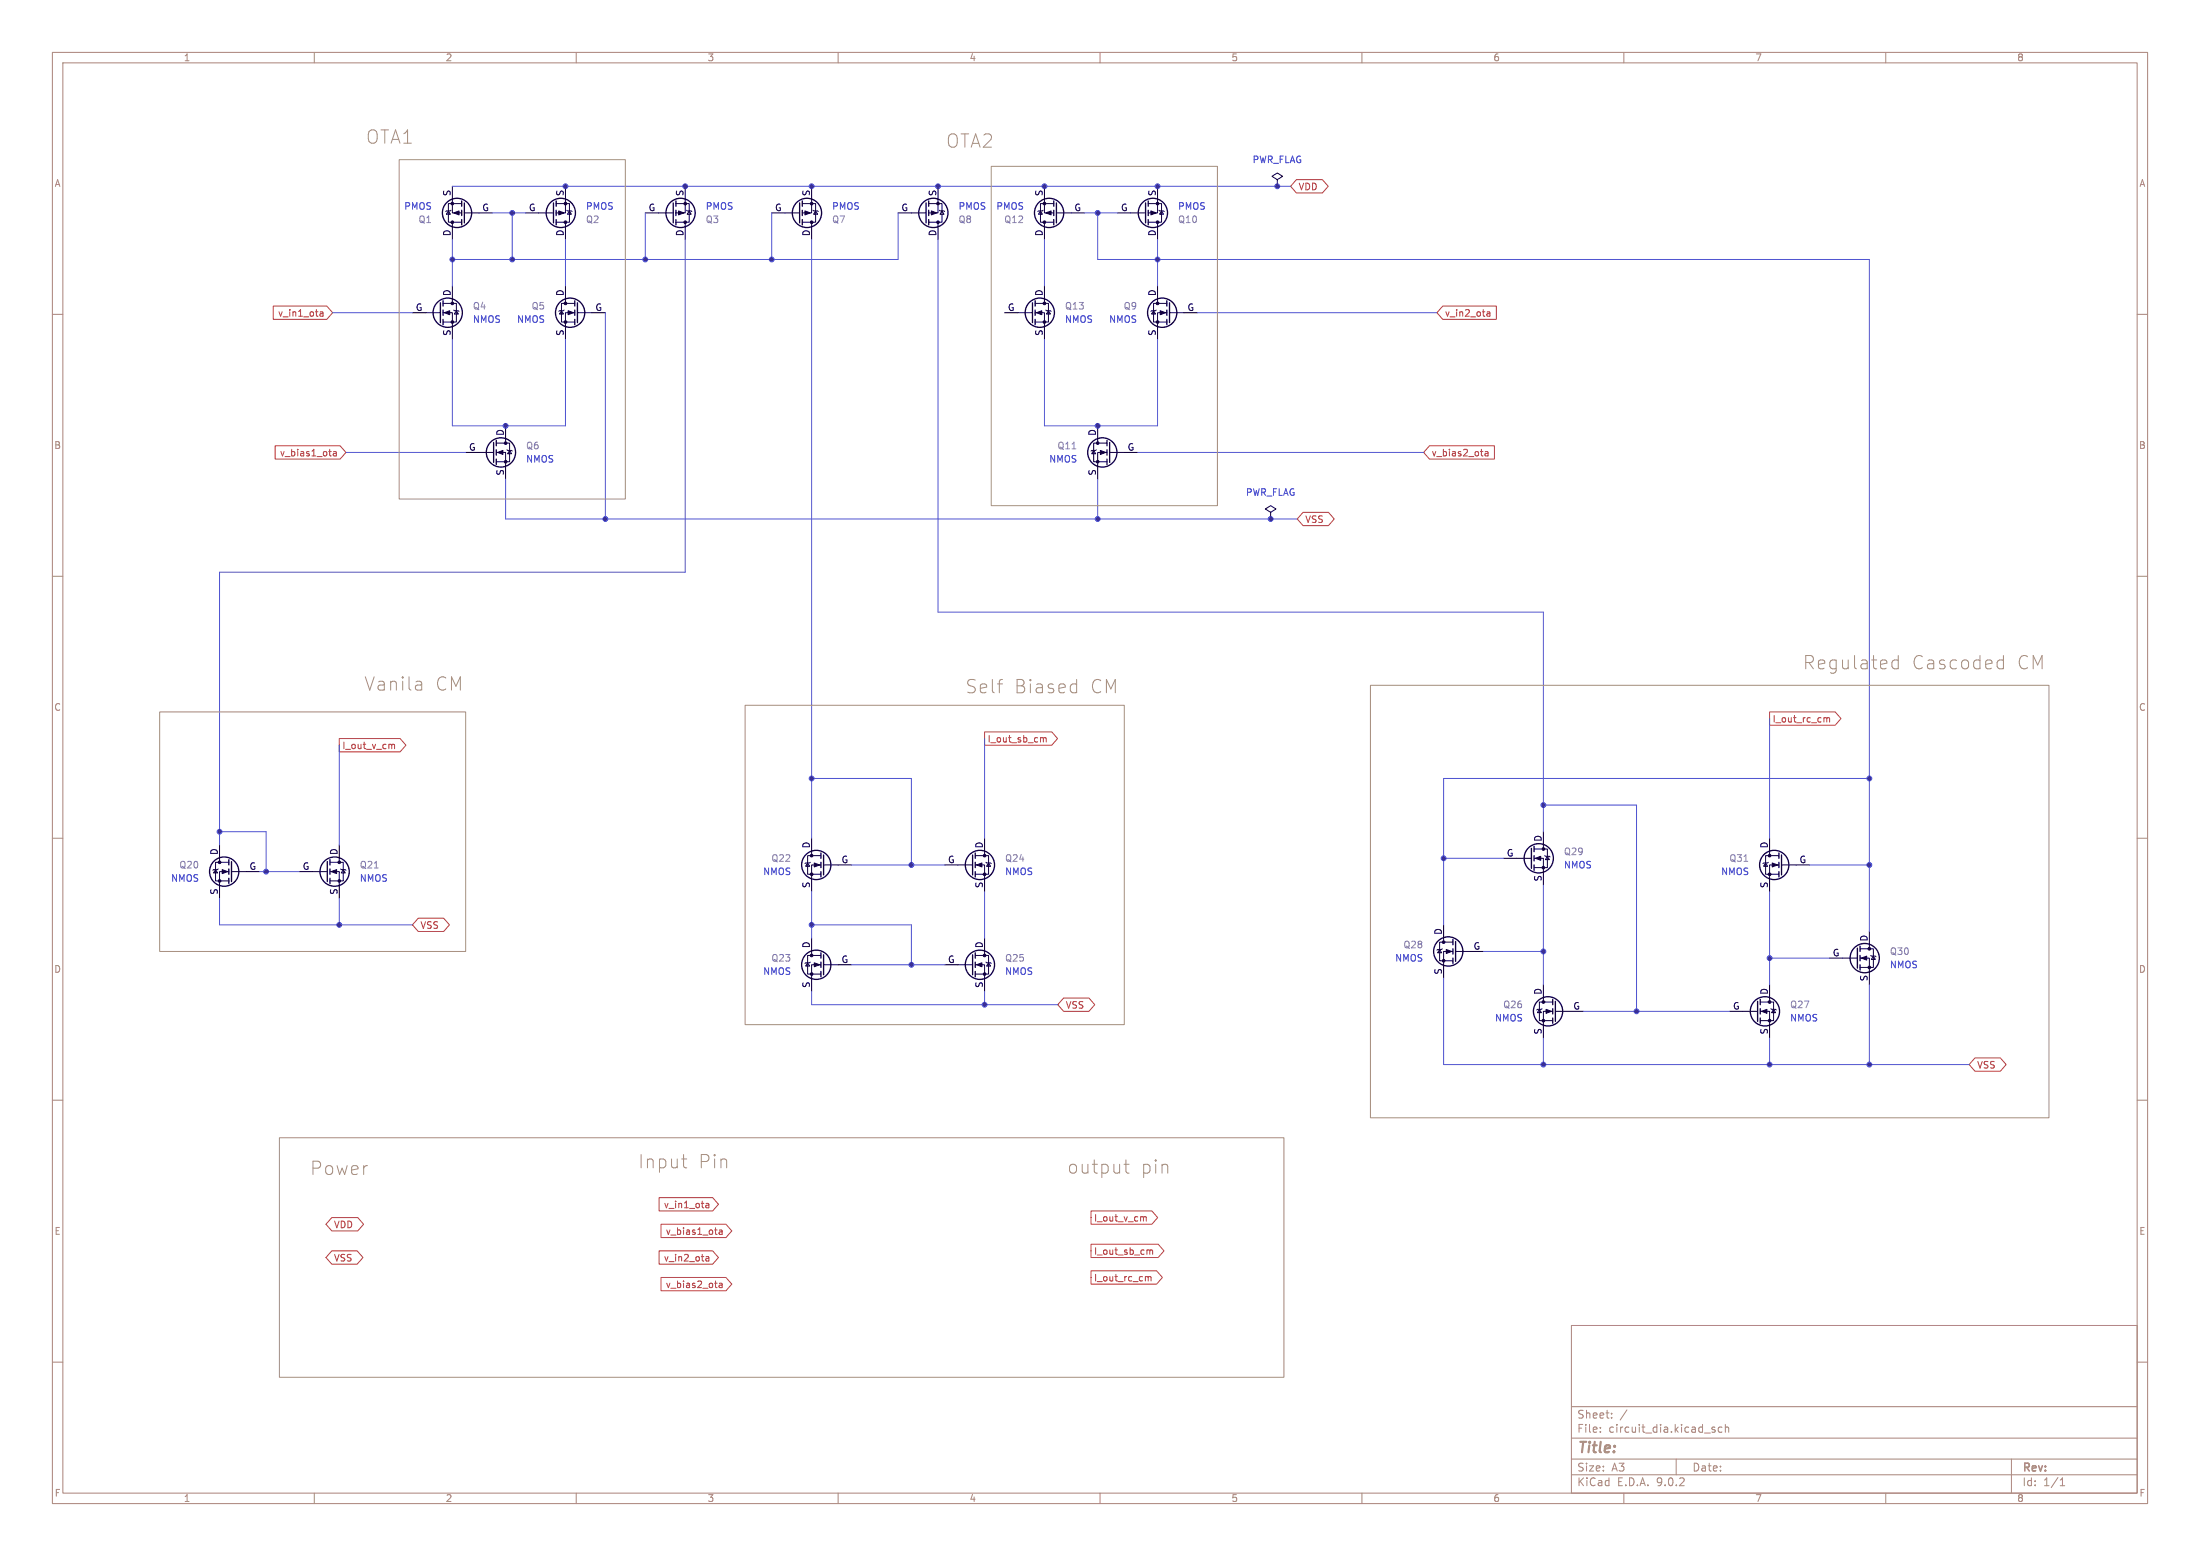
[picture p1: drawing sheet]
<svg xmlns="http://www.w3.org/2000/svg" width="420mm" height="297mm" viewBox="0 0 420 297" stroke-linecap="round" stroke-linejoin="round" font-family="sans-serif">
<g fill="none" stroke="#aa837a" stroke-width=".19">
<path d="M10 10h400v277h-400zM12 12h396v273h-396zM60 10v2M110 10v2M160 10v2M210 10v2M260 10v2M310 10v2M360 10v2M10 60h2M408 60h2M10 110h2"/>
<path d="M408 110h2M10 160h2M408 160h2M10 210h2M408 210h2M300 253h108v32h-108zM10 260h2M300 278.5h108M300 274.5h108M300 268.5h108M305.5 273.2v.2M305.5 272.5v.1"/>
<path d="M307.7 270.5v.2M307.7 269.8v.1M310.6 269.1l-1.3 1.9M320 278.5v3M326.9 272.8l.5 .2v.2l-.2 .2-.4-.1M326.9 272.5h.5M328.7 272.5l-.4-.1-.3 .3 .2 .6h.5M329.4 272.5l.2-.1 .3 .1 .1 .9M329.4 271.9v1.5M384 278.5v6.5M408 260h2M60 285v2"/>
<path d="M110 285v2M160 285v2M210 285v2M260 285v2M300 281.5h108M310 285v2M360 285v2M393.3 283.6h.9M393.3 282.5l.4-.4v1.5"/>
</g>
<g fill="none" stroke="#130040" stroke-width=".25">
<path d="M88.1 38.4v1M88.6 38.7v3.8M105.7 38.7v3.8M106.2 38.4v1M128.5 38.7v3.8M129 38.4v1M152.7 38.7v3.8M153.2 38.4v1M176.8 38.7v3.8M177.3 38.4v1M201.2 38.4v1M201.7 38.7v3.8"/>
<path d="M218.7 38.7v3.8M219.2 38.4v1M84.1 57.8v3.8M84.6 57.4v1M84.6 59.2v1M88.1 40.1v1M88.1 41.9v1M106.2 40.1v1M106.2 41.9v1M109.7 57.4v1M109.7 59.2v1M110.2 57.8v3.8"/>
<path d="M129 40.1v1M129 41.9v1M153.2 40.1v1M153.2 41.9v1M177.3 40.1v1M177.3 41.9v1M197.1 57.8v3.8M197.6 57.4v1M197.6 59.2v1M201.2 40.1v1M201.2 41.9v1M219.2 40.1v1"/>
<path d="M219.2 41.9v1M222.8 57.4v1M222.8 59.2v1M223.3 57.8v3.8M84.6 61v1M109.7 61v1M197.6 61v1M222.8 61v1M94.2 84.5v3.8M94.7 84.1v1M94.7 85.9v1M94.7 87.6v1"/>
<path d="M211.3 84.1v1M211.3 85.9v1M211.3 87.6v1M211.8 84.5v3.8M43.7 164.1v1M43.7 165.9v1M43.7 167.6v1.1M44.2 164.5v3.8M62.5 164.5v3.8M63 164.1v1M63 165.9v1M63 167.6v1.1"/>
<path d="M156.7 162.8v1M156.7 164.6v1M156.7 166.4v1M157.2 163.2v3.8M185.7 163.2v3.8M186.2 162.8v1M186.2 164.6v1M186.2 166.4v1M277.4 179.3v1M277.9 179.7v3.8M292.4 161.9v3.8M292.9 161.5v1.1"/>
<path d="M292.9 163.3v1M292.9 165.1v1M339.6 162.8v1M339.6 164.6v1M339.6 166.4v1M340.1 163.2v3.8M156.7 181.9v1M156.7 183.6v1.1M156.7 185.4v1M157.2 182.2v3.9M185.7 182.2v3.9M186.2 181.9v1"/>
<path d="M186.2 183.6v1.1M186.2 185.4v1M277.4 181.1v1M277.4 182.9v1M296.4 190.8v1M296.4 192.5v1M296.4 194.3v1M296.9 191.1v3.8M335.5 191.1v3.8M336 190.8v1M336 192.5v1M336 194.3v1"/>
<path d="M354.6 181v3.8M355.1 180.6v1M355.1 182.4v1M355.1 184.2v1"/>
<circle cx="85.5" cy="59.7" r="2.79"/>
<circle cx="87.2" cy="40.6" r="2.79"/>
<circle cx="107.1" cy="40.6" r="2.79"/>
<circle cx="108.8" cy="59.7" r="2.79"/>
<circle cx="129.9" cy="40.6" r="2.79"/>
<circle cx="154.1" cy="40.6" r="2.79"/>
<circle cx="178.2" cy="40.6" r="2.79"/>
<circle cx="198.5" cy="59.7" r="2.79"/>
<circle cx="200.3" cy="40.6" r="2.79"/>
<circle cx="220.1" cy="40.6" r="2.79"/>
<circle cx="221.9" cy="59.7" r="2.79"/>
<circle cx="95.6" cy="86.4" r="2.79"/>
<circle cx="210.4" cy="86.4" r="2.79"/>
<circle cx="42.8" cy="166.4" r="2.79"/>
<circle cx="63.9" cy="166.4" r="2.79"/>
<circle cx="155.8" cy="165.1" r="2.79"/>
<circle cx="187.1" cy="165.1" r="2.79"/>
<circle cx="293.8" cy="163.8" r="2.79"/>
<circle cx="338.7" cy="165.1" r="2.79"/>
<circle cx="155.8" cy="184.1" r="2.79"/>
<circle cx="187.1" cy="184.1" r="2.79"/>
<circle cx="276.5" cy="181.6" r="2.79"/>
<circle cx="295.5" cy="193" r="2.79"/>
<circle cx="336.9" cy="193" r="2.79"/>
<circle cx="356" cy="182.9" r="2.79"/>
</g>
<g fill="none" stroke="#130040" stroke-width=".19">
<path d="M86.4 38.1v2.5h1.7M88.1 38.9h-2.5v3.5h2.5M106.2 38.9h2.5v3.5h-2.5M107.9 38.1v2.5h-1.7M129 38.9h2.6v3.5h-2.6M130.8 38.1v2.5h-1.8M153.2 38.9h2.5v3.5h-2.5M154.9 38.1v2.5h-1.7M177.3 38.9h2.5v3.5h-2.5M179.1 38.1v2.5h-1.8M199.4 38.1v2.5h1.8M201.2 38.9h-2.6v3.5h2.6"/>
<path d="M219.2 38.9h2.5v3.5h-2.5M221 38.1v2.5h-1.8M243.8 34.3l1.1-.6-1.1-.7-1 .7 1 .6v1.3M81.3 59.7h2.8M84.6 57.9h2.5v3.6h-2.5M84.6 59.7h1.8v2.5M85.6 40.3l.4 .6h-.8zM86.1 40.1l-1 .3M86.4 42.4v.8M86.4 57.2v.7M86.6 59.2l1 .2M87.1 59.3l.4 .6h-.8z"/>
<path d="M88.6 40.6h2.8M102.9 40.6h2.8M107.2 59.3l.4 .6h-.8zM107.7 59.2l-1 .2M107.9 42.4v.8M107.9 57.2v.7M108.2 40.1l1 .3M108.7 40.3l.4 .6h-.8zM109.7 57.9h-2.5v3.6h2.5M109.7 59.7h-1.8v2.5M110.2 59.7h2.8M125.7 40.6h2.8"/>
<path d="M130.8 42.4v.8M131.1 40.1l1 .3M131.6 40.3l.4 .6h-.8zM149.9 40.6h2.8M154.9 42.4v.8M155.2 40.1l1 .3M155.7 40.3l.4 .6h-.8zM174 40.6h2.8M179.1 42.4v.8M179.3 40.1l1 .3M179.8 40.3l.4 .6h-.7zM194.3 59.7h2.8"/>
<path d="M197.6 57.9h2.6v3.6h-2.6M197.6 59.7h1.8v2.5M198.6 40.3l.4 .6h-.8zM199.1 40.1l-1 .3M199.4 42.4v.8M199.4 57.2v.7M199.6 59.2l1.1 .2M200.2 59.3l.3 .6h-.7zM201.7 40.6h2.8M215.9 40.6h2.8M220.2 59.3l.4 .6h-.8zM220.7 59.2l-1 .2"/>
<path d="M221 42.4v.8M221 57.2v.7M221.2 40.1l1 .3M221.7 40.3l.4 .6h-.7zM222.8 57.9h-2.6v3.6h2.6M222.8 59.7h-1.8v2.5M223.3 59.7h2.8M91.4 86.4h2.8M94.7 84.6h2.6v3.5h-2.6M94.7 86.4h1.8v2.5M96.5 83.8v.8M96.8 85.9l1 .2"/>
<path d="M97.3 86l.4 .6h-.8zM208.8 86l.4 .6h-.8zM209.3 85.9l-1 .2M209.5 83.8v.8M211.3 84.6h-2.5v3.5h2.5M211.3 86.4h-1.8v2.5M211.8 86.4h2.8M242.6 97.8l1-.6-1-.7-1 .7 1 .6v1.3M41.1 166l.4 .6h-.7zM41.7 165.9l-1.1 .2M41.9 163.8v.8M43.7 164.6h-2.6v3.5h2.6"/>
<path d="M43.7 166.4h-1.8v2.5M44.2 166.4h2.8M59.7 166.4h2.8M63 164.6h2.5v3.5h-2.5M63 166.4h1.8v2.5M64.8 163.8v.8M65 165.9l1 .2M65.5 166l.4 .6h-.7zM154.2 164.7l.4 .7h-.8zM154.7 164.6l-1 .2M154.9 162.6v.7M156.7 163.3h-2.5v3.6h2.5"/>
<path d="M156.7 165.1h-1.8v2.5M157.2 165.1h2.8M182.9 165.1h2.8M186.2 163.3h2.5v3.6h-2.5M186.2 165.1h1.8v2.5M188 162.6v.7M188.2 164.6l1 .2M188.7 164.7l.4 .7h-.8zM275.6 179.1v.7M277.4 179.8h-2.6v3.6h2.6M289.6 163.8h2.8M292.9 162.1h2.5v3.5h-2.5"/>
<path d="M292.9 163.8h1.7v2.6M294.6 161.3v.8M294.9 163.3l1 .3M295.4 163.4l.4 .7h-.8zM337.1 164.7l.3 .7h-.7zM337.6 164.6l-1.1 .2M337.8 162.6v.7M339.6 163.3h-2.5v3.6h2.5M339.6 165.1h-1.8v2.5M340.1 165.1h2.8M154.2 183.8l.4 .6h-.8zM154.7 183.6l-1 .3"/>
<path d="M154.9 181.6v.8M156.7 182.4h-2.5v3.5h2.5M156.7 184.2h-1.8v2.5M157.2 184.2h2.8M182.9 184.2h2.8M186.2 182.4h2.5v3.5h-2.5M186.2 184.2h1.8v2.5M188 181.6v.8M188.2 183.6l1 .3M188.7 183.8l.4 .6h-.8zM274.8 181.2l.4 .7h-.8zM275.3 181.1l-1 .3"/>
<path d="M277.4 181.6h-1.8v2.6M277.9 181.6h2.8M293.9 192.7l.4 .6h-.8zM294.4 192.5l-1 .3M294.6 190.5v.8M296.4 191.3h-2.5v3.5h2.5M296.4 193h-1.8v2.6M296.9 193h2.8M332.7 193h2.8M336 191.3h2.6v3.5h-2.6M336 193h1.8v2.6M337.8 190.5v.8"/>
<path d="M338.1 192.5l1 .3M338.6 192.7l.4 .6h-.8zM351.8 182.9h2.8M355.1 181.1h2.5v3.6h-2.5M355.1 182.9h1.8v2.5M356.9 180.3v.8M357.1 182.4l1 .2M357.6 182.5l.4 .6h-.7z"/>
</g>
<g fill="#130040" stroke="#130040" stroke-width=".19">
<path d="M153.7 40.3l1 .3-1 .4z"/>
<path d="M129.5 40.3l1.1 .3-1.1 .4z"/>
<path d="M219.7 40.3l1 .3-1 .4z"/>
<path d="M221.5 59.3l1 .4-1 .4z"/>
<path d="M293.1 163.8l1-.4v.8z"/>
<path d="M197.9 59.7l1-.4v.8z"/>
<path d="M199.6 40.6l1.1-.3v.7z"/>
<path d="M210.1 86l1 .4-1 .3z"/>
<path d="M106.7 40.3l1 .3-1 .4z"/>
<path d="M95 86.4l1-.4v.7z"/>
<path d="M63.2 166.4l1.1-.4v.8z"/>
<path d="M355.3 182.9l1.1-.4v.8z"/>
<path d="M276.1 181.2l1 .4-1 .4z"/>
<path d="M177.8 40.3l1 .3-1 .4z"/>
<path d="M155.4 183.8l1.1 .4-1.1 .3z"/>
<path d="M155.4 164.7l1.1 .4-1.1 .4z"/>
<path d="M86.6 40.6l1-.3v.7z"/>
<path d="M108.5 59.3l1 .4-1 .4z"/>
<path d="M42.4 166l1 .4-1 .4z"/>
<path d="M84.8 59.7l1.1-.4v.8z"/>
<path d="M186.4 184.2l1.1-.4v.7z"/>
<path d="M336.3 193l1-.3v.7z"/>
<path d="M338.3 164.7l1 .4-1 .4z"/>
<path d="M295.1 192.7l1.1 .3-1.1 .4z"/>
<path d="M186.4 165.1l1.1-.4v.8z"/>
<circle cx="154.9" cy="42.4" r=".25"/>
<circle cx="154.9" cy="38.9" r=".25"/>
<circle cx="130.8" cy="42.4" r=".25"/>
<circle cx="130.8" cy="38.9" r=".25"/>
<circle cx="221" cy="42.4" r=".25"/>
<circle cx="221" cy="38.9" r=".25"/>
<circle cx="221" cy="57.9" r=".25"/>
<circle cx="221" cy="61.5" r=".25"/>
<circle cx="294.6" cy="162.1" r=".25"/>
<circle cx="294.6" cy="165.6" r=".25"/>
<circle cx="199.4" cy="57.9" r=".25"/>
<circle cx="199.4" cy="61.5" r=".25"/>
<circle cx="199.4" cy="42.4" r=".25"/>
<circle cx="199.4" cy="38.9" r=".25"/>
<circle cx="209.5" cy="84.6" r=".25"/>
<circle cx="209.5" cy="88.1" r=".25"/>
<circle cx="107.9" cy="42.4" r=".25"/>
<circle cx="107.9" cy="38.9" r=".25"/>
<circle cx="96.5" cy="84.6" r=".25"/>
<circle cx="96.5" cy="88.1" r=".25"/>
<circle cx="64.8" cy="164.6" r=".25"/>
<circle cx="64.8" cy="168.1" r=".25"/>
<circle cx="356.9" cy="181.1" r=".25"/>
<circle cx="356.9" cy="184.7" r=".25"/>
<circle cx="275.6" cy="179.8" r=".25"/>
<circle cx="275.6" cy="183.4" r=".25"/>
<circle cx="179.1" cy="42.4" r=".25"/>
<circle cx="179.1" cy="38.9" r=".25"/>
<circle cx="154.9" cy="182.4" r=".25"/>
<circle cx="154.9" cy="185.9" r=".25"/>
<circle cx="154.9" cy="163.3" r=".25"/>
<circle cx="154.9" cy="166.9" r=".25"/>
<circle cx="86.4" cy="42.4" r=".25"/>
<circle cx="86.4" cy="38.9" r=".25"/>
<circle cx="107.9" cy="57.9" r=".25"/>
<circle cx="107.9" cy="61.5" r=".25"/>
<circle cx="41.9" cy="164.6" r=".25"/>
<circle cx="41.9" cy="168.1" r=".25"/>
<circle cx="86.4" cy="57.9" r=".25"/>
<circle cx="86.4" cy="61.5" r=".25"/>
<circle cx="188" cy="182.4" r=".25"/>
<circle cx="188" cy="185.9" r=".25"/>
<circle cx="337.8" cy="191.3" r=".25"/>
<circle cx="337.8" cy="194.8" r=".25"/>
<circle cx="337.8" cy="163.3" r=".25"/>
<circle cx="337.8" cy="166.9" r=".25"/>
<circle cx="294.6" cy="191.3" r=".25"/>
<circle cx="294.6" cy="194.8" r=".25"/>
<circle cx="188" cy="163.3" r=".25"/>
<circle cx="188" cy="166.9" r=".25"/>
</g>
<g fill="none" stroke="#010022" stroke-width=".19">
<path d="M86.4 35.6v2.5M107.9 35.6v2.5M130.8 35.6v2.5M154.9 35.6v2.5M179.1 35.6v2.5M199.4 35.6v2.5M221 35.6v2.5M243.8 35.6h.1M78.7 59.7h2.6M86.4 43.2v2.5M86.4 54.6v2.6M91.4 40.6h2.6"/>
<path d="M100.3 40.6h2.6M107.9 43.2v2.5M107.9 54.6v2.6M113 59.7h2.6M123.2 40.6h2.5M130.8 43.2v2.5M147.3 40.6h2.6M154.9 43.2v2.5M171.4 40.6h2.6M179.1 43.2v2.5M191.8 59.7h2.5M199.4 43.2v2.5"/>
<path d="M199.4 54.6v2.6M204.5 40.6h2.5M213.4 40.6h2.5M221 43.2v2.5M221 54.6v2.6M226.1 59.7h2.5M86.4 62.2v2.6M107.9 62.2v2.6M199.4 62.2v2.6M221 62.2v2.6M88.9 86.4h2.5M96.5 81.3v2.5"/>
<path d="M96.5 88.9v2.5M209.5 81.3v2.5M209.5 88.9v2.5M214.6 86.4h2.6M242.6 99.1h.1M294.6 158.8v2.5M41.9 161.3v2.5M41.9 168.9v2.6M47 166.4h2.5M57.1 166.4h2.6M64.8 161.3v2.5M64.8 168.9v2.6"/>
<path d="M154.9 160v2.6M154.9 167.6v2.6M154.9 179.1v2.5M160 165.1h2.6M180.3 165.1h2.6M188 160v2.6M188 167.6v2.6M188 179.1v2.5M275.6 176.5v2.6M287 163.8h2.6M294.6 166.4v2.5M337.8 160v2.6"/>
<path d="M337.8 167.6v2.6M342.9 165.1h2.5M356.9 177.8v2.5M154.9 186.7v2.5M160 184.2h2.6M180.3 184.2h2.6M188 186.7v2.5M275.6 184.2v2.5M280.7 181.6h2.5M294.6 188v2.5M294.6 195.6v2.5M299.7 193h2.6"/>
<path d="M330.2 193h2.5M337.8 188v2.5M337.8 195.6v2.5M349.2 182.9h2.6M356.9 185.4v2.6"/>
</g>
<g fill="none" stroke="#c03d3d" stroke-width=".19">
<path d="M247.5 34.3h5l1.1 1.3-1.1 1.2h-5l-1.1-1.2zM52.2 58.4h10.2l1.1 1.3-1.1 1.3h-10.2zM61.1 59.6h.5l.1 .8M61.7 59.8l-.6 .1M275.4 58.4h10.3v2.6h-10.3l-1.1-1.3zM283.9 59.6h.5v.8M284.4 59.8l-.5 .1M61.1 60.3h.6M283.9 60.3h.5M52.5 85.1h12.4l1.1 1.3-1.1 1.2h-12.4zM63.7 86.2h.4l.1 .8M64.2 86.5h-.4l-.2 .2 .2 .3h.4"/>
<path d="M248.8 97.8h4.8l1.1 1.3-1.1 1.2h-4.8l-1.2-1.2zM272.9 85.1h12.4v2.5h-12.4l-1.1-1.2zM283.5 86.2h.5l.1 .8M284.1 86.5h-.4l-.2 .2 .2 .3h.4M188 139.7h12.8l1.1 1.3-1.1 1.2h-12.8zM337.8 135.9h12.5l1.2 1.3-1.2 1.2h-12.5zM348.4 137l.3 .2M348.7 137.2l.2-.2h.3l.1 .8M348.7 137.2v.6M64.8 141h11.6l1.1 1.2-1.1 1.3h-11.6zM74.8 142.1h.5v.8M199 140.8l.2 .2"/>
<path d="M199.2 141v.6M199.2 141l.2-.2 .3 .1v.7M79.9 175.3h4.8l1.1 1.2-1.1 1.3h-4.8l-1.2-1.3zM203 190.5h4.9l1.1 1.3-1.1 1.2h-4.9l-1.1-1.2zM377 201.9h4.9l1.1 1.3-1.1 1.3h-4.9l-1.1-1.3zM63.3 238.8h4.9l1.1 1.2-1.1 1.3h-4.9l-1.1-1.3zM63.3 232.4h5l1.1 1.3-1.1 1.3h-5l-1.1-1.3zM125.8 228.6h10.2l1.2 1.3-1.2 1.2h-10.2zM125.8 238.8h10.2l1.2 1.2-1.2 1.3h-10.2zM126.2 233.7h12.4l1.1 1.2-1.1 1.3h-12.4zM134.8 229.8h.5v.7M134.8 239.9h.5v.8"/>
<path d="M134.8 230.5h.5M135.3 230l-.5 .1M137.3 234.8h.5l.1 .8M137.9 235.1h-.5l-.1 .2 .1 .3h.5M208.3 231.1h11.6l1.1 1.3-1.1 1.3h-11.6zM208.3 237.5h12.8l1.1 1.3-1.1 1.2h-12.8zM218.4 232.3h.4v.8M219.3 238.6l.2 .2M219.5 238.8v.6M219.5 238.8l.2-.2h.3v.8M126.2 243.8h12.4l1.1 1.3-1.1 1.3h-12.4zM134.8 240.6h.5"/>
<path d="M135.3 240.2l-.5 .1M137.3 245h.5l.1 .8M137.9 245.2l-.5 .1-.1 .2 .1 .3 .5-.1M208.3 242.6h12.5l1.1 1.2-1.1 1.3h-12.5zM218.8 243.7l.4 .1M219.2 243.8l.2-.1h.3v.8M219.2 243.8v.7"/>
</g>
<g fill="none" stroke="#5256d0" stroke-width=".19">
<path d="M86.4 35.6h160M63.5 59.7h15.2M86.4 45.7v8.9M94 40.6h6.3M97.8 40.6v8.9M107.9 45.7v8.9M115.6 59.7v39.4M123.2 40.6v8.9M130.8 45.7v63.5h-88.9v52.1M147.3 40.6v8.9M154.9 45.7v114.3M171.4 40.6v8.9h-85"/>
<path d="M179.1 45.7v71.1h115.5v42M199.4 45.7v8.9M207 40.6h6.4M209.5 40.6v8.9h147.4v128.3M221 45.7v8.9M228.6 59.7h45.7M86.4 64.8v16.5h21.5v-16.5M199.4 64.8v16.5h21.6v-16.5M66 86.4h22.9M96.5 91.4v7.7h151.1M209.5 91.4v7.7M217.2 86.4h54.6"/>
<path d="M337.8 137.2v22.8M41.9 158.8h8.9v7.6M64.8 142.2v19.1M154.9 148.6h19.1v16.5M188 141v19M294.6 153.7h17.8v39.3M356.9 148.6h-81.3v27.9M41.9 171.5v5h36.8M49.5 166.4h7.6M64.8 171.5v5M154.9 176.5h19.1v7.7M154.9 170.2v8.9"/>
<path d="M162.6 165.1h17.7M188 170.2v8.9M275.6 163.8h11.4M294.6 168.9v19.1M337.8 170.2v17.8M345.4 165.1h11.5M154.9 189.2v2.6h47M162.6 184.2h17.7M188 189.2v2.6M275.6 186.7v16.5h100.3M283.2 181.6h11.4M294.6 198.1v5.1"/>
<path d="M302.3 193h27.9M337.8 182.9h11.4M337.8 198.1v5.1M356.9 188v15.2"/>
</g>
<g fill="none" stroke="#a4907e" stroke-width=".19">
<path d="M76.2 30.5h43.2v64.8h-43.2zM189.2 31.8h43.2v64.7h-43.2zM30.5 135.9h58.4v45.7h-58.4zM80.4 130.2l.1 .2v1.3M80.5 131.6l-.2 .1M80.5 130.6l-.2 .2M142.2 134.6h72.4v61h-72.4zM205.3 130.5l.2 .2M205.5 129.7v2.5M205.5 132.1l-.2 .1M261.6 130.8h129.6v82.6h-129.6zM361.3 127.4l.4 .3 .7-.2"/>
<path d="M362.4 125.1v2.6M362.4 126.1l-.7-.1-.4 .2M381.7 126l.8 .1M382.5 127.5l-.8 .2M382.5 125.1v2.6M53.3 217.2h191.8v45.7h-191.8zM130.1 221.2h1M130.6 222.8l.5 .1M214.6 222.2h.9M214.9 221.4v2.2l.2 .2 .4 .1"/>
</g>
<g fill="#4026c4" stroke="#4026c4" stroke-width=".19">
<circle cx="96.5" cy="81.3" r=".46"/>
<circle cx="64.8" cy="176.5" r=".46"/>
<circle cx="41.9" cy="158.8" r=".46"/>
<circle cx="50.8" cy="166.4" r=".46"/>
<circle cx="154.9" cy="148.6" r=".46"/>
<circle cx="154.9" cy="176.5" r=".46"/>
<circle cx="174" cy="165.1" r=".46"/>
<circle cx="188" cy="191.8" r=".46"/>
<circle cx="174" cy="184.2" r=".46"/>
<circle cx="337.8" cy="182.9" r=".46"/>
<circle cx="356.9" cy="165.1" r=".46"/>
<circle cx="312.4" cy="193" r=".46"/>
<circle cx="356.9" cy="203.2" r=".46"/>
<circle cx="337.8" cy="203.2" r=".46"/>
<circle cx="356.9" cy="148.6" r=".46"/>
<circle cx="209.5" cy="99.1" r=".46"/>
<circle cx="209.5" cy="81.3" r=".46"/>
<circle cx="154.9" cy="35.6" r=".46"/>
<circle cx="147.3" cy="49.5" r=".46"/>
<circle cx="221" cy="35.6" r=".46"/>
<circle cx="199.4" cy="35.6" r=".46"/>
<circle cx="221" cy="49.5" r=".46"/>
<circle cx="179.1" cy="35.6" r=".46"/>
<circle cx="97.8" cy="49.5" r=".46"/>
<circle cx="115.6" cy="99.1" r=".46"/>
<circle cx="86.4" cy="49.5" r=".46"/>
<circle cx="107.9" cy="35.6" r=".46"/>
<circle cx="97.8" cy="40.6" r=".46"/>
<circle cx="130.8" cy="35.6" r=".46"/>
<circle cx="123.2" cy="49.5" r=".46"/>
<circle cx="294.6" cy="203.2" r=".46"/>
<circle cx="294.6" cy="181.6" r=".46"/>
<circle cx="294.6" cy="153.7" r=".46"/>
<circle cx="275.6" cy="163.8" r=".46"/>
<circle cx="209.5" cy="40.6" r=".46"/>
<circle cx="242.6" cy="99.1" r=".46"/>
<circle cx="243.8" cy="35.6" r=".46"/>
</g>
<g font-size="3.5" fill="#a4907e">
<text x="69.9" y="27.7">OTA1</text>
<text x="180.6" y="28.4">OTA2</text>
<text x="344.1" y="128">Regulated</text>
<text x="364.9" y="128">Cascoded</text>
<text x="384.9" y="128">CM</text>
<text x="69.5" y="132.1">Vanila</text>
<text x="83" y="132.1">CM</text>
<text x="184.3" y="132.6">Self</text>
<text x="193.5" y="132.6">Biased</text>
<text x="208" y="132.6">CM</text>
<text x="59.2" y="224.5">Power</text>
<text x="121.8" y="223.2">Input</text>
<text x="133.3" y="223.2">Pin</text>
<text x="203.7" y="224.3">output</text>
<text x="217.7" y="224.3">pin</text>
</g>
<text font-size="2.8" fill="#aa837a" x="301" y="277.9">Title:</text>
<g font-size="2.1" fill="#aa837a">
<text x="301" y="273.7">File:</text>
<text x="301" y="271">Sheet:</text>
<text x="307.1" y="273.7">circuit_dia.kicad_sch</text>
<text x="301" y="281.1">Size:</text>
<text x="307.6" y="281.1">A3</text>
<text x="323" y="281.1">Date:</text>
<text x="386" y="281.3">Rev:</text>
<text x="301" y="283.9">KiCad</text>
<text x="308.7" y="283.9">E.D.A.</text>
<text x="316.3" y="283.9">9.0.2</text>
<text x="386" y="283.9">Id:</text>
<text x="390.1" y="283.9">1/1</text>
</g>
<g font-size="1.8" fill="#aa837a">
<text x="35" y="11.9">1</text>
<text x="85" y="11.9">2</text>
<text x="135" y="11.9">3</text>
<text x="185" y="11.9">4</text>
<text x="235" y="11.9">5</text>
<text x="285" y="11.9">6</text>
<text x="335" y="11.9">7</text>
<text x="385" y="11.9">8</text>
<text x="10.3" y="35.9">A</text>
<text x="408.3" y="35.9">A</text>
<text x="10.3" y="85.9">B</text>
<text x="408.2" y="85.9">B</text>
<text x="10.3" y="135.9">C</text>
<text x="408.2" y="135.9">C</text>
<text x="10.3" y="185.9">D</text>
<text x="408.2" y="185.9">D</text>
<text x="10.3" y="235.9">E</text>
<text x="408.3" y="235.9">E</text>
<text x="10.3" y="285.9">F</text>
<text x="35" y="286.9">1</text>
<text x="85" y="286.9">2</text>
<text x="135" y="286.9">3</text>
<text x="185" y="286.9">4</text>
<text x="235" y="286.9">5</text>
<text x="285" y="286.9">6</text>
<text x="335" y="286.9">7</text>
<text x="385" y="286.9">8</text>
<text x="408.3" y="285.9">F</text>
</g>
<g font-size="1.8" fill="#353dd0">
<text x="239" y="31.3">PWR_FLAG</text>
<text x="77.1" y="40.2">PMOS</text>
<text x="111.8" y="40.2">PMOS</text>
<text x="134.6" y="40.2">PMOS</text>
<text x="158.8" y="40.2">PMOS</text>
<text x="182.9" y="40.2">PMOS</text>
<text x="190.1" y="40.2">PMOS</text>
<text x="224.8" y="40.2">PMOS</text>
<text x="90.2" y="61.8">NMOS</text>
<text x="98.6" y="61.8">NMOS</text>
<text x="203.2" y="61.8">NMOS</text>
<text x="211.6" y="61.8">NMOS</text>
<text x="100.3" y="88.5">NMOS</text>
<text x="200.2" y="88.5">NMOS</text>
<text x="237.8" y="94.8">PWR_FLAG</text>
<text x="145.6" y="167.2">NMOS</text>
<text x="191.8" y="167.2">NMOS</text>
<text x="298.5" y="166">NMOS</text>
<text x="328.5" y="167.2">NMOS</text>
<text x="32.6" y="168.5">NMOS</text>
<text x="68.6" y="168.5">NMOS</text>
<text x="266.2" y="183.7">NMOS</text>
<text x="360.7" y="185">NMOS</text>
<text x="145.6" y="186.3">NMOS</text>
<text x="191.8" y="186.3">NMOS</text>
<text x="285.3" y="195.2">NMOS</text>
<text x="341.6" y="195.2">NMOS</text>
</g>
<g font-size="1.8" fill="#15005e">
<text x="86.1" y="37.5" transform="rotate(-90 86.1 37.5)">S</text>
<text x="92" y="40.4">G</text>
<text x="100.9" y="40.4">G</text>
<text x="107.7" y="37.5" transform="rotate(-90 107.7 37.5)">S</text>
<text x="123.7" y="40.4">G</text>
<text x="130.6" y="37.5" transform="rotate(-90 130.6 37.5)">S</text>
<text x="147.9" y="40.4">G</text>
<text x="154.7" y="37.5" transform="rotate(-90 154.7 37.5)">S</text>
<text x="172" y="40.4">G</text>
<text x="178.8" y="37.5" transform="rotate(-90 178.8 37.5)">S</text>
<text x="199.1" y="37.5" transform="rotate(-90 199.1 37.5)">S</text>
<text x="205" y="40.4">G</text>
<text x="213.9" y="40.4">G</text>
<text x="220.7" y="37.5" transform="rotate(-90 220.7 37.5)">S</text>
<text x="86.1" y="45.2" transform="rotate(-90 86.1 45.2)">D</text>
<text x="107.7" y="45.2" transform="rotate(-90 107.7 45.2)">D</text>
<text x="130.6" y="45.2" transform="rotate(-90 130.6 45.2)">D</text>
<text x="154.7" y="45.2" transform="rotate(-90 154.7 45.2)">D</text>
<text x="178.8" y="45.2" transform="rotate(-90 178.8 45.2)">D</text>
<text x="199.1" y="45.2" transform="rotate(-90 199.1 45.2)">D</text>
<text x="220.7" y="45.2" transform="rotate(-90 220.7 45.2)">D</text>
<text x="79.3" y="59.4">G</text>
<text x="86.1" y="56.6" transform="rotate(-90 86.1 56.6)">D</text>
<text x="107.7" y="56.6" transform="rotate(-90 107.7 56.6)">D</text>
<text x="113.6" y="59.4">G</text>
<text x="192.3" y="59.4">G</text>
<text x="199.1" y="56.6" transform="rotate(-90 199.1 56.6)">D</text>
<text x="220.7" y="56.6" transform="rotate(-90 220.7 56.6)">D</text>
<text x="226.6" y="59.4">G</text>
<text x="86.1" y="64.2" transform="rotate(-90 86.1 64.2)">S</text>
<text x="107.7" y="64.2" transform="rotate(-90 107.7 64.2)">S</text>
<text x="199.1" y="64.2" transform="rotate(-90 199.1 64.2)">S</text>
<text x="220.7" y="64.2" transform="rotate(-90 220.7 64.2)">S</text>
<text x="96.3" y="83.3" transform="rotate(-90 96.3 83.3)">D</text>
<text x="209.3" y="83.3" transform="rotate(-90 209.3 83.3)">D</text>
<text x="89.4" y="86.1">G</text>
<text x="215.2" y="86.1">G</text>
<text x="96.3" y="90.9" transform="rotate(-90 96.3 90.9)">S</text>
<text x="209.3" y="90.9" transform="rotate(-90 209.3 90.9)">S</text>
<text x="294.4" y="160.8" transform="rotate(-90 294.4 160.8)">D</text>
<text x="41.7" y="163.3" transform="rotate(-90 41.7 163.3)">D</text>
<text x="47.5" y="166.1">G</text>
<text x="57.7" y="166.1">G</text>
<text x="64.5" y="163.3" transform="rotate(-90 64.5 163.3)">D</text>
<text x="154.7" y="162" transform="rotate(-90 154.7 162)">D</text>
<text x="160.6" y="164.8">G</text>
<text x="180.9" y="164.8">G</text>
<text x="187.7" y="162" transform="rotate(-90 187.7 162)">D</text>
<text x="287.6" y="163.6">G</text>
<text x="337.6" y="162" transform="rotate(-90 337.6 162)">D</text>
<text x="343.4" y="164.8">G</text>
<text x="41.7" y="170.9" transform="rotate(-90 41.7 170.9)">S</text>
<text x="64.5" y="170.9" transform="rotate(-90 64.5 170.9)">S</text>
<text x="154.7" y="169.6" transform="rotate(-90 154.7 169.6)">S</text>
<text x="187.7" y="169.6" transform="rotate(-90 187.7 169.6)">S</text>
<text x="294.4" y="168.3" transform="rotate(-90 294.4 168.3)">S</text>
<text x="337.6" y="169.6" transform="rotate(-90 337.6 169.6)">S</text>
<text x="275.3" y="178.5" transform="rotate(-90 275.3 178.5)">D</text>
<text x="356.6" y="179.8" transform="rotate(-90 356.6 179.8)">D</text>
<text x="154.7" y="181.1" transform="rotate(-90 154.7 181.1)">D</text>
<text x="160.6" y="183.9">G</text>
<text x="180.9" y="183.9">G</text>
<text x="187.7" y="181.1" transform="rotate(-90 187.7 181.1)">D</text>
<text x="281.2" y="181.4">G</text>
<text x="349.8" y="182.6">G</text>
<text x="154.7" y="188.7" transform="rotate(-90 154.7 188.7)">S</text>
<text x="187.7" y="188.7" transform="rotate(-90 187.7 188.7)">S</text>
<text x="275.3" y="186.1" transform="rotate(-90 275.3 186.1)">S</text>
<text x="294.4" y="190" transform="rotate(-90 294.4 190)">D</text>
<text x="337.6" y="190" transform="rotate(-90 337.6 190)">D</text>
<text x="356.6" y="187.4" transform="rotate(-90 356.6 187.4)">S</text>
<text x="294.4" y="197.6" transform="rotate(-90 294.4 197.6)">S</text>
<text x="300.3" y="192.8">G</text>
<text x="330.7" y="192.8">G</text>
<text x="337.6" y="197.6" transform="rotate(-90 337.6 197.6)">S</text>
</g>
<g font-size="1.8" fill="#c03d3d">
<text x="247.8" y="36.5">VDD</text>
<text x="53" y="60.6">v_in1_ota</text>
<text x="275.7" y="60.6">v_in2_ota</text>
<text x="53.3" y="87.3">v_bias1_ota</text>
<text x="273.2" y="87.3">v_bias2_ota</text>
<text x="249.1" y="100">VSS</text>
<text x="65.2" y="143.2">I_out_v_cm</text>
<text x="188.4" y="141.9">I_out_sb_cm</text>
<text x="338.3" y="138.1">I_out_rc_cm</text>
<text x="80.2" y="177.5">VSS</text>
<text x="203.4" y="192.7">VSS</text>
<text x="377.3" y="204.2">VSS</text>
<text x="126.6" y="230.8">v_in1_ota</text>
<text x="208.8" y="233.4">I_out_v_cm</text>
<text x="63.7" y="234.6">VDD</text>
<text x="127" y="235.9">v_bias1_ota</text>
<text x="208.8" y="239.7">I_out_sb_cm</text>
<text x="63.7" y="241">VSS</text>
<text x="126.6" y="241">v_in2_ota</text>
<text x="208.8" y="244.8">I_out_rc_cm</text>
<text x="127" y="246.1">v_bias2_ota</text>
</g>
<g font-size="1.8" fill="#8d7cb6">
<text x="79.8" y="42.8">Q1</text>
<text x="111.8" y="42.8">Q2</text>
<text x="134.6" y="42.8">Q3</text>
<text x="158.8" y="42.8">Q7</text>
<text x="182.9" y="42.8">Q8</text>
<text x="191.6" y="42.8">Q12</text>
<text x="224.8" y="42.8">Q10</text>
<text x="90.2" y="59.3">Q4</text>
<text x="101.4" y="59.3">Q5</text>
<text x="203.2" y="59.3">Q13</text>
<text x="214.4" y="59.3">Q9</text>
<text x="100.3" y="86">Q6</text>
<text x="201.8" y="86">Q11</text>
<text x="34.1" y="166">Q20</text>
<text x="68.6" y="166">Q21</text>
<text x="147.2" y="164.7">Q22</text>
<text x="191.8" y="164.7">Q24</text>
<text x="298.5" y="163.4">Q29</text>
<text x="330" y="164.7">Q31</text>
<text x="147.2" y="183.7">Q23</text>
<text x="191.8" y="183.7">Q25</text>
<text x="267.8" y="181.2">Q28</text>
<text x="360.7" y="182.5">Q30</text>
<text x="286.9" y="192.6">Q26</text>
<text x="341.6" y="192.6">Q27</text>
</g>
</svg>
